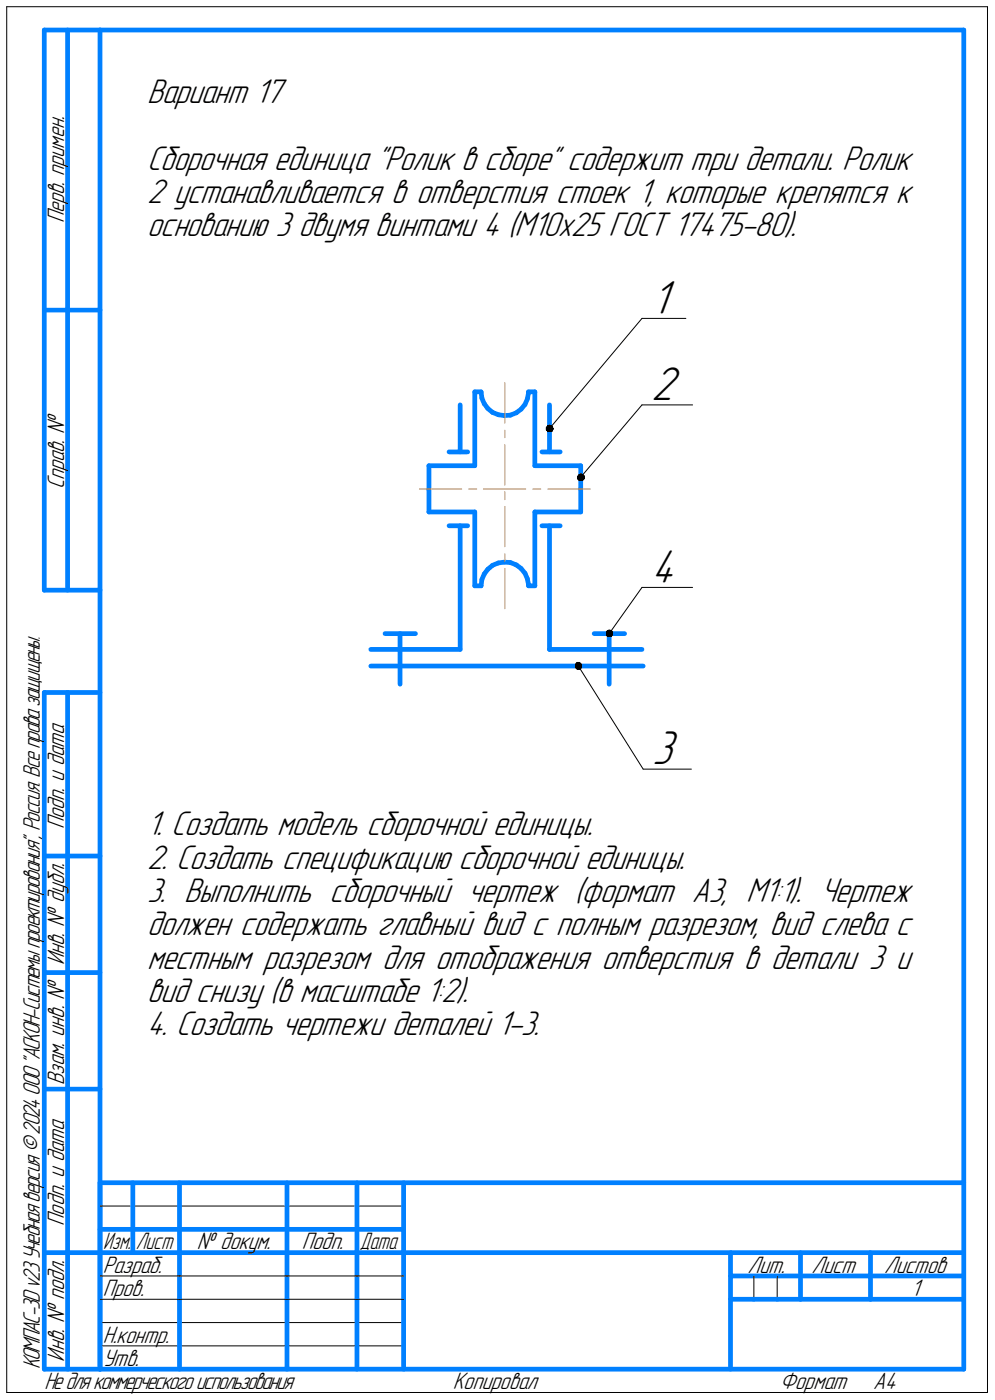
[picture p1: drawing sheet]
<svg xmlns="http://www.w3.org/2000/svg" width="213mm" height="300mm" viewBox="0 0 213 300" stroke-linecap="round" stroke-linejoin="round" font-family="sans-serif">
<g fill="none" stroke="#000" stroke-width=".21">
<path d="M1.4 1.4h210.1zM1.4 1.4v297zM211.5 1.4v297zM137.5 68.2l-19.8 23.7zM137.5 68.2h9.4zM137.5 86.8l-13.1 15.5zM137.5 86.8h10.8zM137.5 125.9l-7 9.9zM137.5 125.9h10.8zM123.9 142.7l13.9 22.1zM137.8 164.8h10.3zM21.4 258.5h65z"/>
<path d="M21.4 273.5h17zM21.4 278.5h17zM38.4 273.5h23.1zM38.4 278.5h23.1zM61.5 273.5h15zM61.5 278.5h15zM76.5 273.5h9.9zM76.5 278.5h9.9zM161.5 273.5v5zM166.5 273.5v5zM1.4 298.4h210.1zM21.4 283.5h65z"/>
<path d="M21.4 288.5h65z"/>
</g>
<g fill="none" stroke="#0080ff" stroke-width="1">
<path d="M9.5 6.4v120.1zM9.5 6.4h11.9zM14.5 6.4v120.1zM21.4 6.4h185zM21.4 6.4v287.1zM206.4 6.4v287.1zM9.5 66.5h11.9zM91.9 99.8v5zM91.9 99.8h9.8zM96.2 96.9h4zM98.6 86.8v10.1zM101.7 84v15.8z"/>
<path d="M101.7 84h1.3zM103 84l.2 1.3zM103.2 85.3l.5 1.2zM103.7 86.5l.8 1zM104.5 87.5l1 .9zM105.5 88.4l1.3 .5zM106.8 88.9l1.2 .2zM108 89.1l1.3-.1zM109.3 89l1.3-.5zM110.6 88.5l1-.8zM112.4 86.7l-.8 1zM112.9 85.5l-.5 1.2z"/>
<path d="M113.2 84h1.4zM113.2 84.2l-.3 1.3zM113.2 84v.2zM114.6 99.8h9.8zM114.6 84v15.8zM116.1 96.9h3.9zM117.7 86.8v10.1zM124.4 99.8v5zM91.9 104.8v4.9zM91.9 109.7h9.8zM96.2 112.7h4zM98.6 112.7v26.5z"/>
<path d="M101.7 109.7v15.9zM114.6 109.7h9.8zM114.6 109.7v15.9zM116.1 112.7h3.9zM117.7 112.7v26.5zM124.4 104.8v4.9zM9.5 126.5h11.9zM79.4 139.2h19.2zM82.5 135.8h6.5zM85.7 135.8v10.8zM101.7 125.6h1.3zM103.2 124.2l-.2 1.4z"/>
<path d="M103.7 123l-.5 1.2zM104.5 122l-.8 1zM104.5 122l1-.8zM105.5 121.2l1.3-.6zM106.8 120.6l1.2-.1zM108 120.5l1.3 .1zM109.3 120.6l1.3 .5zM110.6 121.1l1 .7zM111.6 121.8l.8 1.1zM112.4 122.9l.5 1.1zM112.9 124l.3 1.3zM113.2 125.6h1.4z"/>
<path d="M113.2 125.3v.3zM117.7 139.2h19.8zM127.3 135.8h6.5zM130.5 135.8v10.8zM9.5 148.4v145.1zM9.5 148.4h11.9zM14.5 148.4v145.1zM79.4 142.7h58.4zM9.5 183.5h11.9zM9.5 208.4h11.9zM9.5 233.4h11.9zM21.4 253.5h185z"/>
<path d="M21.4 253.5v40zM28.4 253.5v15zM38.4 253.5v25zM61.5 253.5v25zM76.5 253.5v25zM86.4 253.5v40zM9.5 268.5h11.9zM21.4 263.5h7zM21.4 268.5h7zM28.4 263.5h10zM28.4 268.5h10zM38.4 278.5v15z"/>
<path d="M38.4 263.5h23.1zM38.4 268.5h23.1zM61.5 278.5v15zM61.5 263.5h15zM61.5 268.5h15zM76.5 278.5v15zM76.5 263.5h9.9zM76.5 268.5h9.9zM86.4 268.5h120zM156.5 268.5v25zM156.5 273.5h14.9zM156.5 278.5h5z"/>
<path d="M161.5 278.5h5zM166.5 278.5h4.9zM171.4 268.5v10zM171.4 273.5h35zM171.4 278.5h15zM186.4 268.5v10zM186.4 278.5h20zM9.5 293.5h11.9zM21.4 293.5h185z"/>
</g>
<path d="M108.1 82v8.7zM108.1 92.2v1.6zM108.1 95.3v8.7zM89.8 104.8h9.1zM100.4 104.8h1.7zM103.5 104.8h9.1zM108.1 105.4v1.7zM108.1 108.5v8.7zM108.1 118.7v1.6zM114.1 104.8h1.7zM117.3 104.8h9.1zM108.1 121.8v8.7z" fill="none" stroke="#ff8000" stroke-width=".21"/>
<g fill="#fff" stroke="#fff" stroke-width=".21">
<path d="M139.4 59.5h5.5zM139.4 59.6h5.5zM139.4 59.7h5.5zM139.4 59.8h5.5zM139.4 59.9h5.5zM139.4 59.9h5.5zM139.4 60h5.5zM139.4 60.1h5.5zM139.4 60.2h5.5zM139.4 60.3h5.5zM139.4 60.4h5.5zM139.4 60.5h5.5zM139.4 60.5h5.5zM139.4 60.6h5.5zM139.4 60.7h5.5zM139.4 60.8h5.5zM139.4 60.9h5.5zM139.4 61h5.5zM139.4 61h5.5zM139.4 61.1h5.5zM139.4 61.2h5.5zM139.4 61.3h5.5zM139.4 61.4h5.5zM139.4 61.5h5.5zM139.4 61.6h5.5zM139.4 61.6h5.5zM139.4 61.7h5.5zM139.4 61.8h5.5zM139.4 61.9h5.5zM139.4 62h5.5zM139.4 62.1h5.5zM139.4 62.1h5.5zM139.4 62.2h5.5zM139.4 62.3h5.5zM139.4 62.4h5.5zM139.4 62.5h5.5zM139.4 62.6h5.5zM139.4 62.7h5.5zM139.4 62.7h5.5zM139.4 62.8h5.5zM139.4 62.9h5.5zM139.4 63h5.5zM139.4 63.1h5.5zM139.4 63.2h5.5zM139.4 63.2h5.5zM139.4 63.3h5.5zM139.4 63.4h5.5zM139.4 63.5h5.5zM139.4 63.6h5.5zM139.4 63.7h5.5zM139.4 63.8h5.5zM139.4 63.8h5.5zM139.4 63.9h5.5zM139.4 64h5.5zM139.4 64.1h5.5zM139.4 64.2h5.5zM139.4 64.3h5.5zM139.4 64.3h5.5zM139.4 64.4h5.5zM139.4 64.5h5.5zM139.4 64.6h5.5zM139.4 64.7h5.5zM139.4 64.8h5.5zM139.4 64.9h5.5zM139.4 64.9h5.5zM139.4 65h5.5zM139.4 65.1h5.5zM139.4 65.2h5.5zM139.4 65.3h5.5zM139.4 65.4h5.5zM139.4 65.4h5.5zM139.4 65.5h5.5zM139.4 65.6h5.5zM139.4 65.7h5.5zM139.4 65.8h5.5zM139.4 65.9h5.5zM139.4 66h5.5zM139.4 66h5.5zM139.4 66.1h5.5zM139.4 66.2h5.5zM139.4 66.3h5.5zM139.4 66.4h5.5zM139.4 66.5h5.5zM139.4 66.5h5.5zM139.4 66.6h5.5zM139.4 66.7h5.5zM139.4 66.8h5.5zM139.4 66.9h5.5zM139.4 67h5.5zM139.4 67.1h5.5zM139.4 67.1h5.5zM139.4 67.2h5.5zM139.4 67.3h5.5zM139.4 67.4h5.5zM139.4 67.5h5.5zM139.4 67.6h5.5zM139.4 67.6h5.5zM139.4 67.7h5.5zM139.4 67.8h5.5zM139.4 67.9h5.5zM139.4 68h5.5zM139.4 68.1h5.5zM139.4 68.2h5.5zM139.4 68.2h5.5zM139.4 68.3h5.5zM139.4 68.4h5.5zM139.4 68.5h5.5zM139.4 68.6h5.5zM139.4 68.7h5.5zM139.4 68.7h5.5zM139.4 68.8h5.5zM139.4 68.9h5.5zM139.4 69h5.5zM139.4 69.1h5.5zM139.4 69.2h5.5zM139.4 69.3h5.5zM139.4 69.3h5.5z"/>
<path d="M139.4 78.1h7zM139.4 78.1h7zM139.4 78.2h7zM139.4 78.3h7zM139.4 78.4h7zM139.4 78.5h7zM139.4 78.6h7zM139.4 78.7h7zM139.4 78.7h7zM139.4 78.8h7zM139.4 78.9h7zM139.4 79h7zM139.4 79.1h7zM139.4 79.2h7zM139.4 79.2h7zM139.4 79.3h7zM139.4 79.4h7zM139.4 79.5h7zM139.4 79.6h7zM139.4 79.7h7zM139.4 79.8h7zM139.4 79.8h7zM139.4 79.9h7zM139.4 80h7zM139.4 80.1h7zM139.4 80.2h7zM139.4 80.3h7zM139.4 80.3h7zM139.4 80.4h7zM139.4 80.5h7zM139.4 80.6h7zM139.4 80.7h7zM139.4 80.8h7zM139.4 80.9h7zM139.4 80.9h7zM139.4 81h7zM139.4 81.1h7zM139.4 81.2h7zM139.4 81.3h7zM139.4 81.4h7zM139.4 81.4h7zM139.4 81.5h7zM139.4 81.6h7zM139.4 81.7h7zM139.4 81.8h7zM139.4 81.9h7zM139.4 82h7zM139.4 82h7zM139.4 82.1h7zM139.4 82.2h7zM139.4 82.3h7zM139.4 82.4h7zM139.4 82.5h7zM139.4 82.5h7zM139.4 82.6h7zM139.4 82.7h7zM139.4 82.8h7zM139.4 82.9h7zM139.4 83h7zM139.4 83.1h7zM139.4 83.1h7zM139.4 83.2h7zM139.4 83.3h7zM139.4 83.4h7zM139.4 83.5h7zM139.4 83.6h7zM139.4 83.7h7zM139.4 83.7h7zM139.4 83.8h7zM139.4 83.9h7zM139.4 84h7zM139.4 84.1h7zM139.4 84.2h7zM139.4 84.2h7zM139.4 84.3h7zM139.4 84.4h7zM139.4 84.5h7zM139.4 84.6h7zM139.4 84.7h7zM139.4 84.8h7zM139.4 84.8h7zM139.4 84.9h7zM139.4 85h7zM139.4 85.1h7zM139.4 85.2h7zM139.4 85.3h7zM139.4 85.3h7zM139.4 85.4h7zM139.4 85.5h7zM139.4 85.6h7zM139.4 85.7h7zM139.4 85.8h7zM139.4 85.9h7zM139.4 85.9h7zM139.4 86h7zM139.4 86.1h7zM139.4 86.2h7zM139.4 86.3h7zM139.4 86.4h7zM139.4 86.4h7zM139.4 86.5h7zM139.4 86.6h7zM139.4 86.7h7zM139.4 86.8h7zM139.4 86.9h7zM139.4 87h7zM139.4 87h7zM139.4 87.1h7zM139.4 87.2h7zM139.4 87.3h7zM139.4 87.4h7zM139.4 87.5h7zM139.4 87.5h7zM139.4 87.6h7zM139.4 87.7h7zM139.4 87.8h7zM139.4 87.9h7z"/>
<path d="M139.7 156h6.3zM139.7 156.1h6.3zM139.7 156.2h6.3zM139.7 156.3h6.3zM139.7 156.4h6.3zM139.7 156.5h6.3zM139.7 156.5h6.3zM139.7 156.6h6.3zM139.7 156.7h6.3zM139.7 156.8h6.3zM139.7 156.9h6.3zM139.7 157h6.3zM139.7 157.1h6.3zM139.7 157.1h6.3zM139.7 157.2h6.3zM139.7 157.3h6.3zM139.7 157.4h6.3zM139.7 157.5h6.3zM139.7 157.6h6.3zM139.7 157.6h6.3zM139.7 157.7h6.3zM139.7 157.8h6.3zM139.7 157.9h6.3zM139.7 158h6.3zM139.7 158.1h6.3zM139.7 158.2h6.3zM139.7 158.2h6.3zM139.7 158.3h6.3zM139.7 158.4h6.3zM139.7 158.5h6.3zM139.7 158.6h6.3zM139.7 158.7h6.3zM139.7 158.7h6.3zM139.7 158.8h6.3zM139.7 158.9h6.3zM139.7 159h6.3zM139.7 159.1h6.3zM139.7 159.2h6.3zM139.7 159.3h6.3zM139.7 159.3h6.3zM139.7 159.4h6.3zM139.7 159.5h6.3zM139.7 159.6h6.3zM139.7 159.7h6.3zM139.7 159.8h6.3zM139.7 159.9h6.3zM139.7 159.9h6.3zM139.7 160h6.3zM139.7 160.1h6.3zM139.7 160.2h6.3zM139.7 160.3h6.3zM139.7 160.4h6.3zM139.7 160.4h6.3zM139.7 160.5h6.3zM139.7 160.6h6.3zM139.7 160.7h6.3zM139.7 160.8h6.3zM139.7 160.9h6.3zM139.7 161h6.3zM139.7 161h6.3zM139.7 161.1h6.3zM139.7 161.2h6.3zM139.7 161.3h6.3zM139.7 161.4h6.3zM139.7 161.5h6.3zM139.7 161.5h6.3zM139.7 161.6h6.3zM139.7 161.7h6.3zM139.7 161.8h6.3zM139.7 161.9h6.3zM139.7 162h6.3zM139.7 162.1h6.3zM139.7 162.1h6.3zM139.7 162.2h6.3zM139.7 162.3h6.3zM139.7 162.4h6.3zM139.7 162.5h6.3zM139.7 162.6h6.3zM139.7 162.6h6.3zM139.7 162.7h6.3zM139.7 162.8h6.3zM139.7 162.9h6.3zM139.7 163h6.3zM139.7 163.1h6.3zM139.7 163.2h6.3zM139.7 163.2h6.3zM139.7 163.3h6.3zM139.7 163.4h6.3zM139.7 163.5h6.3zM139.7 163.6h6.3zM139.7 163.7h6.3zM139.7 163.7h6.3zM139.7 163.8h6.3zM139.7 163.9h6.3zM139.7 164h6.3zM139.7 164.1h6.3zM139.7 164.2h6.3zM139.7 164.3h6.3zM139.7 164.3h6.3zM139.7 164.4h6.3zM139.7 164.5h6.3zM139.7 164.6h6.3zM139.7 164.7h6.3zM139.7 164.8h6.3zM139.7 164.8h6.3zM139.7 164.9h6.3zM139.7 165h6.3zM139.7 165.1h6.3zM139.7 165.2h6.3zM139.7 165.3h6.3zM139.7 165.4h6.3zM139.7 165.4h6.3zM139.7 165.5h6.3zM139.7 165.6h6.3zM139.7 165.7h6.3zM139.7 165.8h6.3zM139.7 165.9h6.3z"/>
<path d="M139.4 117.2h7zM139.4 117.3h7zM139.4 117.3h7zM139.4 117.4h7zM139.4 117.5h7zM139.4 117.6h7zM139.4 117.7h7zM139.4 117.8h7zM139.4 117.9h7zM139.4 117.9h7zM139.4 118h7zM139.4 118.1h7zM139.4 118.2h7zM139.4 118.3h7zM139.4 118.4h7zM139.4 118.4h7zM139.4 118.5h7zM139.4 118.6h7zM139.4 118.7h7zM139.4 118.8h7zM139.4 118.9h7zM139.4 119h7zM139.4 119h7zM139.4 119.1h7zM139.4 119.2h7zM139.4 119.3h7zM139.4 119.4h7zM139.4 119.5h7zM139.4 119.5h7zM139.4 119.6h7zM139.4 119.7h7zM139.4 119.8h7zM139.4 119.9h7zM139.4 120h7zM139.4 120.1h7zM139.4 120.1h7zM139.4 120.2h7zM139.4 120.3h7zM139.4 120.4h7zM139.4 120.5h7zM139.4 120.6h7zM139.4 120.6h7zM139.4 120.7h7zM139.4 120.8h7zM139.4 120.9h7zM139.4 121h7zM139.4 121.1h7zM139.4 121.2h7zM139.4 121.2h7zM139.4 121.3h7zM139.4 121.4h7zM139.4 121.5h7zM139.4 121.6h7zM139.4 121.7h7zM139.4 121.8h7zM139.4 121.8h7zM139.4 121.9h7zM139.4 122h7zM139.4 122.1h7zM139.4 122.2h7zM139.4 122.3h7zM139.4 122.3h7zM139.4 122.4h7zM139.4 122.5h7zM139.4 122.6h7zM139.4 122.7h7zM139.4 122.8h7zM139.4 122.9h7zM139.4 122.9h7zM139.4 123h7zM139.4 123.1h7zM139.4 123.2h7zM139.4 123.3h7zM139.4 123.4h7zM139.4 123.4h7zM139.4 123.5h7zM139.4 123.6h7zM139.4 123.7h7zM139.4 123.8h7zM139.4 123.9h7zM139.4 124h7zM139.4 124h7zM139.4 124.1h7zM139.4 124.2h7zM139.4 124.3h7zM139.4 124.4h7zM139.4 124.5h7zM139.4 124.5h7zM139.4 124.6h7zM139.4 124.7h7zM139.4 124.8h7zM139.4 124.9h7zM139.4 125h7zM139.4 125.1h7zM139.4 125.1h7zM139.4 125.2h7zM139.4 125.3h7zM139.4 125.4h7zM139.4 125.5h7zM139.4 125.6h7zM139.4 125.6h7zM139.4 125.7h7zM139.4 125.8h7zM139.4 125.9h7zM139.4 126h7zM139.4 126.1h7zM139.4 126.2h7zM139.4 126.2h7zM139.4 126.3h7zM139.4 126.4h7zM139.4 126.5h7zM139.4 126.6h7zM139.4 126.7h7zM139.4 126.7h7zM139.4 126.8h7zM139.4 126.9h7zM139.4 127h7z"/>
</g>
<g fill="#000" stroke="#000" stroke-width=".21">
<path d="M117.5 91.1h.4zM117.3 91.2h.8zM117.3 91.3h.9zM117.2 91.4h1.1zM117.1 91.4h1.3zM117 91.5h1.4zM116.9 91.6h1.5zM116.9 91.7h1.5zM116.9 91.8h1.6zM116.9 91.9h1.6zM116.9 91.9h1.6zM116.9 92h1.6zM116.9 92.1h1.5zM117 92.2h1.4zM117.1 92.3h1.3zM117.2 92.4h1.2zM117.3 92.5h1zM117.3 92.5h.7z"/>
<path d="M124.2 101.6h.5zM124 101.7h.9zM124 101.8h1zM123.9 101.9h1.2zM123.8 101.9h1.3zM123.7 102h1.5zM123.6 102.1h1.6zM123.6 102.2h1.6zM123.6 102.3h1.6zM123.6 102.4h1.6zM123.6 102.4h1.6zM123.6 102.5h1.6zM123.6 102.6h1.5zM123.7 102.7h1.4zM123.8 102.8h1.3zM123.9 102.9h1.1zM124 103h.8zM124.2 103h.4z"/>
<path d="M130.3 135h.4zM130.1 135.1h.9zM130 135.2h1.1zM130 135.3h1.1zM129.9 135.4h1.2zM129.9 135.5h1.3zM129.8 135.6h1.4zM129.7 135.6h1.6zM129.8 135.7h1.5zM129.8 135.8h1.5zM129.8 135.9h1.5zM129.8 136h1.4zM129.8 136.1h1.4zM129.8 136.1h1.3zM129.9 136.2h1.2zM130 136.3h1.1zM130 136.4h1zM130.1 136.5h.7z"/>
<path d="M123.6 142h.5zM123.4 142.1h.9zM123.4 142.2h1zM123.3 142.2h1.2zM123.3 142.3h1.2zM123.2 142.4h1.4zM123.2 142.5h1.4zM123.1 142.6h1.5zM123.2 142.7h1.4zM123.2 142.7h1.4zM123.2 142.8h1.4zM123.2 142.9h1.4zM123.2 143h1.4zM123.2 143.1h1.4zM123.3 143.2h1.2zM123.4 143.3h1.1zM123.4 143.3h1zM123.5 143.4h.8z"/>
</g>
<g font-size="10.8">
<text x="139.4" y="67.3">1</text>
<text x="139.4" y="85.8">2</text>
<text x="139.4" y="124.9">4</text>
<text x="139.7" y="163.8">3</text>
</g>
<g font-size="7.8">
<text x="31.5" y="22.1">Вариант 17</text>
<text x="31.5" y="36.4">Сборочная единица &quot;Ролик в сборе&quot; содержит три детали. Ролик</text>
<text x="31.5" y="43.5">2 устанавливается в отверстия стоек 1, которые крепятся к</text>
<text x="31.5" y="50.6">основанию 3 двумя винтами 4 (М10х25 ГОСТ 17475-80).</text>
<text x="31.5" y="179.1">1. Создать модель сборочной единицы.</text>
<text x="31.5" y="186.2">2. Создать спецификацию сборочной единицы.</text>
<text x="31.5" y="193.3">3. Выполнить сборочный чертеж (формат А3, М1:1). Чертеж</text>
<text x="31.5" y="200.5">должен содержать главный вид с полным разрезом, вид слева с</text>
<text x="31.5" y="207.6">местным разрезом для отображения отверстия в детали 3 и</text>
<text x="31.5" y="214.7">вид снизу (в масштабе 1:2).</text>
<text x="31.5" y="221.9">4. Создать чертежи деталей 1-3.</text>
</g>
<g font-size="5.4">
<text x="13.8" y="47.9" transform="rotate(-90 13.8 47.9)">Перв. примен.</text>
<text x="13.8" y="104.8" transform="rotate(-90 13.8 104.8)">Справ. №</text>
<text x="13.8" y="177.7" transform="rotate(-90 13.8 177.7)">Подп. и дата</text>
<text x="13.8" y="206.8" transform="rotate(-90 13.8 206.8)">Инв. № дубл.</text>
<text x="13.8" y="232.6" transform="rotate(-90 13.8 232.6)">Взам. инв. №</text>
<text x="13.8" y="262.7" transform="rotate(-90 13.8 262.7)">Подп. и дата</text>
<text x="42.2" y="267.8">№ докум.</text>
<text x="64.6" y="267.8">Подп.</text>
<text x="22" y="272.8">Разраб.</text>
<text x="160.1" y="272.8">Лит.</text>
<text x="173.8" y="272.8">Лист</text>
<text x="189.3" y="272.8">Листов</text>
<text x="22" y="277.8">Пров.</text>
<text x="195.1" y="277.8">1</text>
<text x="22" y="287.8">Н.контр.</text>
<text x="8.5" y="293.5" transform="rotate(-90 8.5 293.5)">КОМПАС-3Dv23Учебнаяверсия©2024ООО&quot;АСКОН-Системыпроектирования&quot;, Россия. Всеправазащищены.</text>
<text x="13.8" y="291.8" transform="rotate(-90 13.8 291.8)">Инв. № подл.</text>
<text x="22" y="292.8">Утв.</text>
<text x="9.5" y="297.7">Недлякоммерческогоиспользования</text>
<text x="97" y="297.8">Копировал</text>
<text x="167" y="297.8">Формат</text>
<text x="187" y="297.8">A4</text>
</g>
<g font-size="5.3">
<text x="22.1" y="267.8">Изм.</text>
<text x="29.1" y="267.8">Лист</text>
<text x="77.1" y="267.8">Дата</text>
</g>
</svg>
